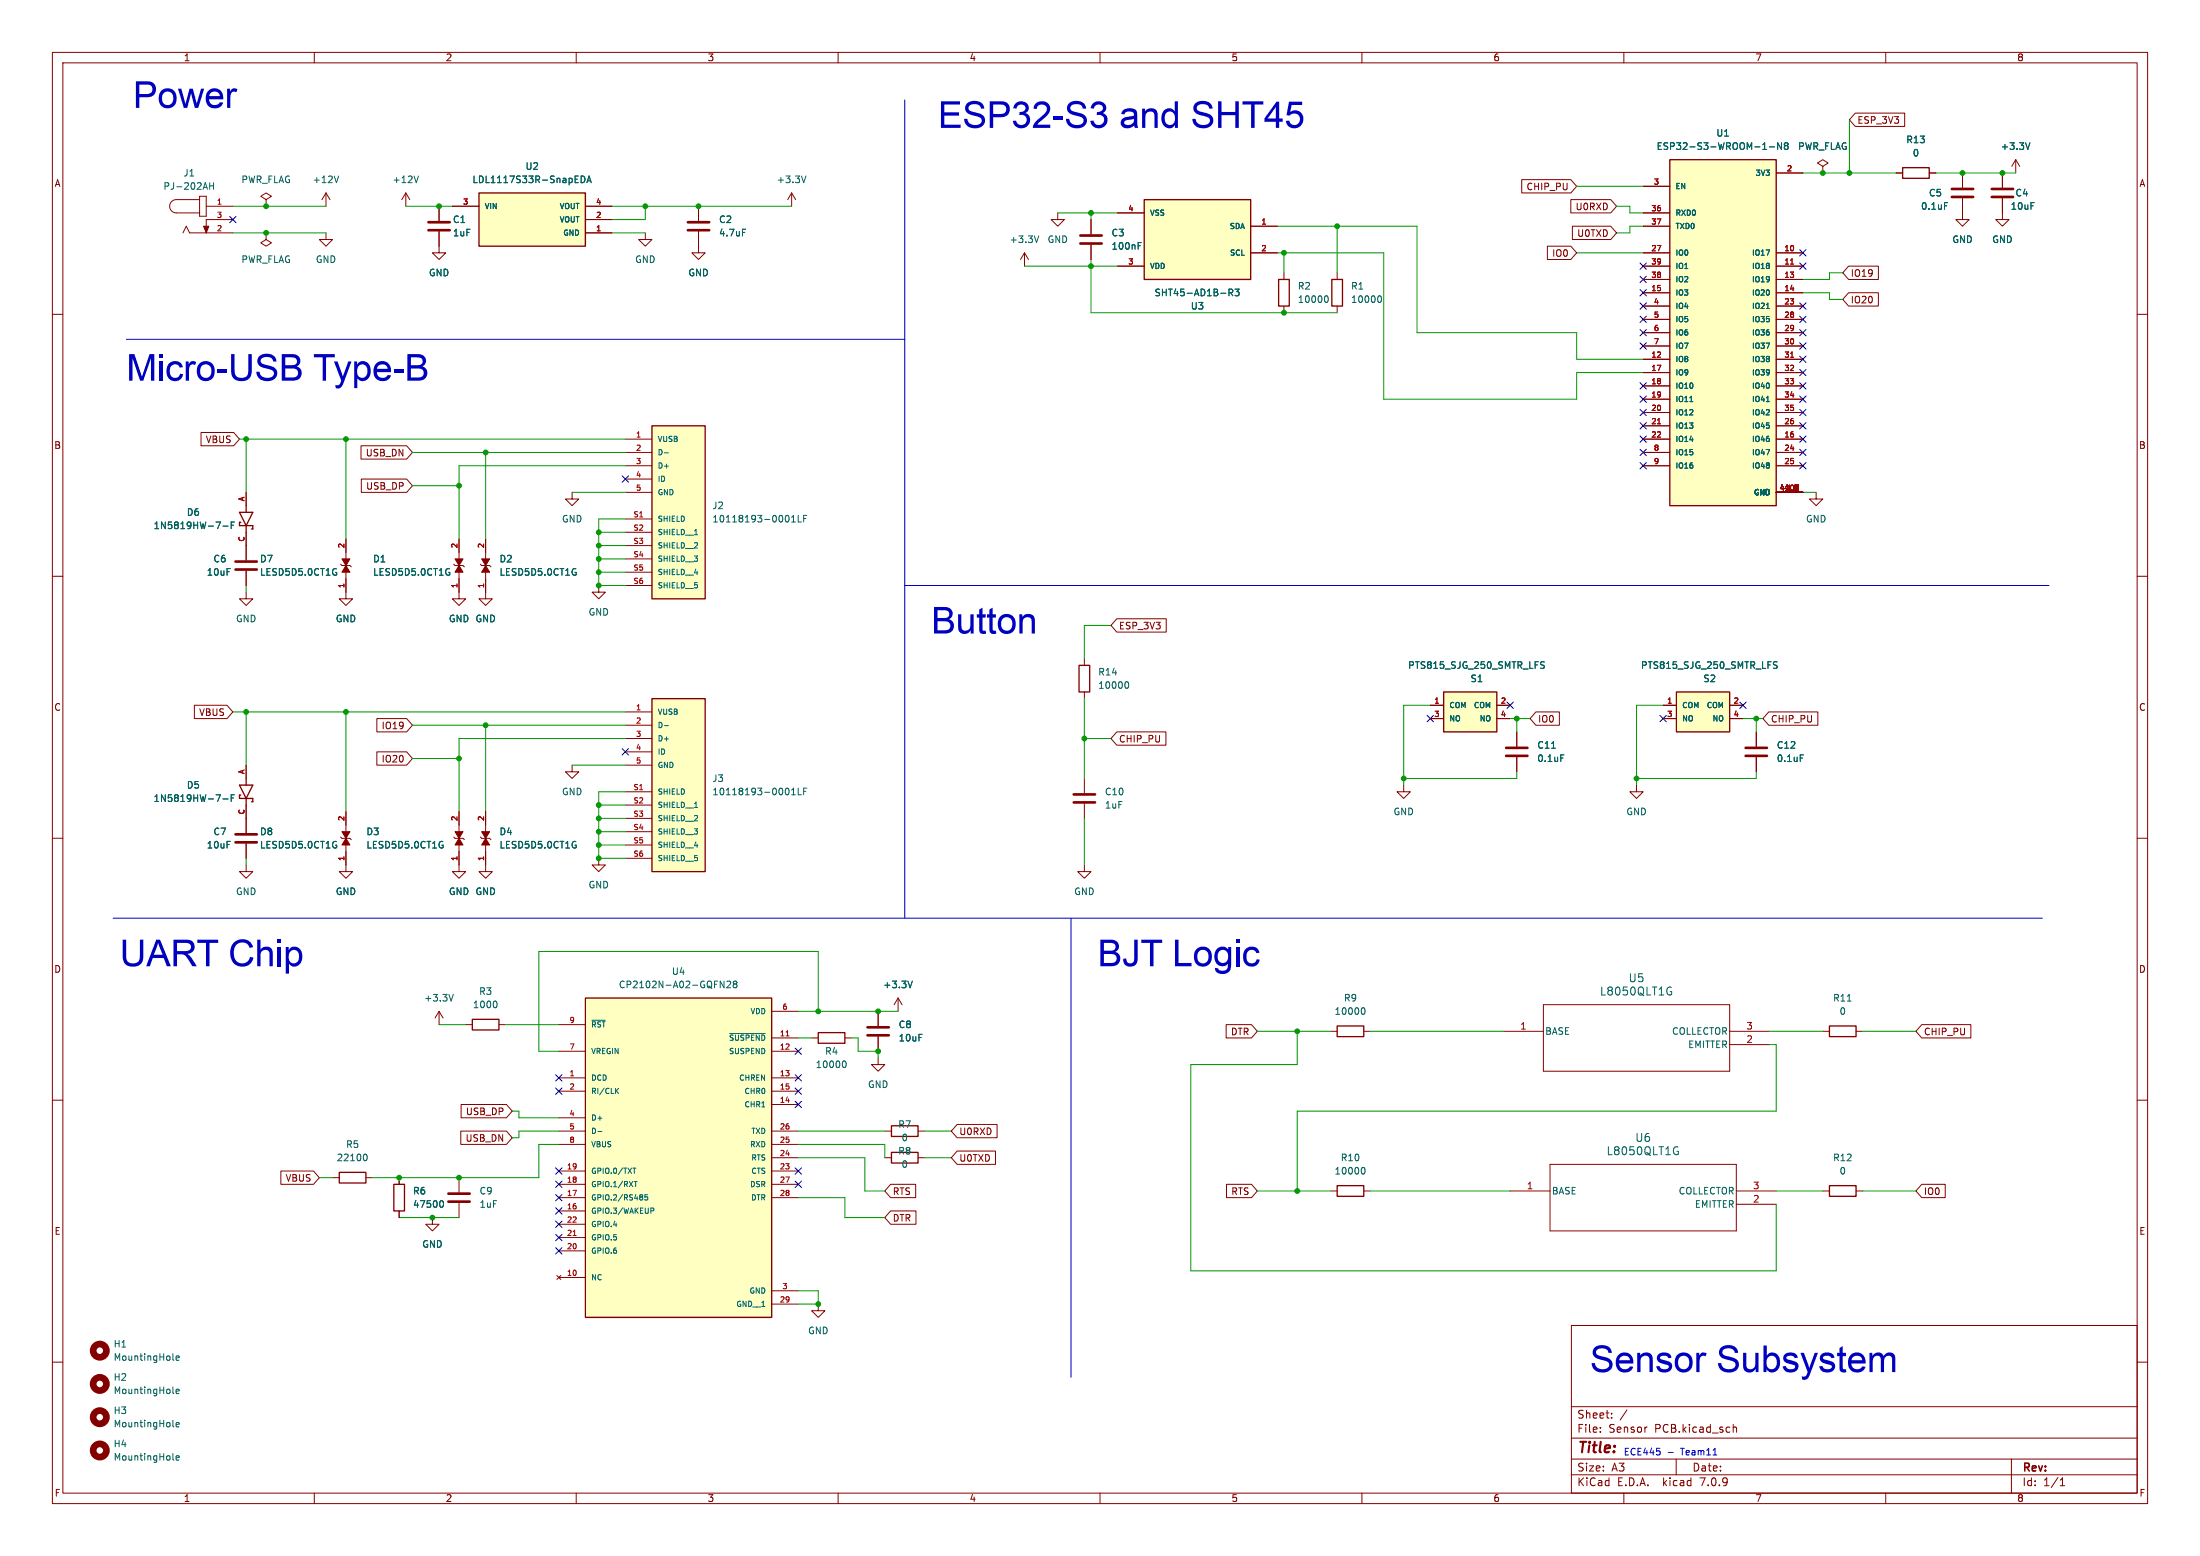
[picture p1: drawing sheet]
<svg xmlns="http://www.w3.org/2000/svg" width="420mm" height="297mm" viewBox="0 0 420 297" stroke-linecap="round" stroke-linejoin="round" font-family="sans-serif">
<g fill="none" stroke="#840000" stroke-width=".19">
<path d="M10 10h400v277h-400zM12 12h396v273h-396zM60 10v2M110 10v2M160 10v2M210 10v2M260 10v2M310 10v2M360 10v2M38.1 38.1h-4.4a1.27 1.27 0 0 0-1.3 1.3 1.27 1.27 0 0 0 1.3 1.2h4.4M38.1 37.5h1.3v3.8h-1.3zM39.4 39.4h5"/>
<path d="M50.8 38.1l1-.6-1-.7-1 .7 1 .6v1.3M50.8 39.4h.1M62.2 36.8l-.7 1.3M62.2 36.8v2.6M62.2 36.8l.8 1.3M77.5 36.8l-.8 1.3M77.5 36.8v2.6M77.5 36.8l.7 1.3M83.8 39.4v2.8M86.4 39.4h5M111.8 39.4h5M133.3 39.4v2.8"/>
<path d="M151.1 36.8l-.7 1.3M151.1 36.8v2.6M151.1 36.8l.8 1.3M290.5 34.3h9.4l1.1 1.3-1.1 1.2h-9.4zM299.9 38.1h7.6l1.1 1.3-1.1 1.2h-7.6zM313.7 35.6h5.1M339.1 33h5.1M348 31.8l1-.7-1-.6-1 .6 1 .7v1.2M348 33h.1M354.2 21.6h9.4v2.5h-9.4l-1.1-1.2zM361.9 33h1.3M368.3 33h1.3"/>
<path d="M374.6 37.8v4.1h-1.2l1.2 1.3 1.3-1.3h-1.3M374.6 33v2.8M382.3 37.8v4.1h-1.3l1.3 1.3 1.2-1.3h-1.2M382.3 33v2.8M384.8 30.5l.8 1.3M384.8 30.5v2.5M384.8 30.5l-.8 1.3M10 60h2M34.9 44.5l.7-1.3 .6 1.3h8.2M44.4 41.9h-5v2.6M50.8 44.5v1.2l1 .7-1 .6-1-.6 1-.7M50.8 44.5h.1"/>
<path d="M62.2 44.5v1.2h1.3l-1.3 1.3-1.2-1.3h1.2M83.8 44.2v4.1h1.3l-1.3 1.2-1.3-1.2h1.3M111.8 44.5h5M111.8 41.9h5M123.2 44.5v1.2h1.3l-1.3 1.3-1.3-1.3h1.3M133.3 44.2v4.1h1.3l-1.3 1.2-1.2-1.2h1.2M195.6 48.3l-.8 1.2M195.6 48.3v2.5M195.6 48.3l.7 1.2M201.9 40.6v1.3h1.3l-1.3 1.3-1.2-1.3h1.2M208.3 41.9v2.8M208.3 46.7v2.8"/>
<path d="M213.4 50.8h5M213.4 40.6h5M238.8 43.2h5M238.8 48.3h5M245.1 52.1v1.2M245.1 58.4v1.3M255.3 52.1v1.2M255.3 58.4v1.3M295.4 47h4.5l1.1 1.3-1.1 1.2h-4.5zM300.2 43.2h7.3l1.1 1.3-1.1 1.2h-7.3zM313.7 43.2h5.1M313.7 48.3h5.1"/>
<path d="M313.7 50.8h5.1M313.7 40.6h5.1M313.7 53.3h5.1M313.7 55.9h5.1M313.7 58.4h5.1M339.1 48.3h5.1M339.1 50.8h5.1M339.1 53.3h5.1M339.1 55.9h5.1M339.1 58.4h5.1M352.9 55.9h5.7v2.5h-5.7l-1.1-1.2zM352.9 50.8h5.7v2.5h-5.7l-1.1-1.2z"/>
<path d="M408 60h2M313.7 68.6h5.1M313.7 71.1h5.1M313.7 73.7h5.1M313.7 76.2h5.1M313.7 78.7h5.1M313.7 61h5.1M313.7 63.5h5.1M313.7 66h5.1M339.1 68.6h5.1M339.1 71.1h5.1M339.1 73.7h5.1"/>
<path d="M339.1 76.2h5.1M339.1 78.7h5.1M339.1 61h5.1M339.1 63.5h5.1M339.1 66h5.1M38.4 82.5h6.2l1.1 1.3-1.1 1.3h-6.2zM47 94v2.5M68.9 85.1h8.7l1.1 1.3-1.1 1.2h-8.7zM69 91.4h8.6l1.1 1.3-1.1 1.3h-8.6zM109.2 94v1.3h1.3l-1.3 1.2-1.3-1.2h1.3M119.4 94h5.1M119.4 83.8h5.1"/>
<path d="M119.4 86.4h5.1M119.4 88.9h5.1M119.4 91.4h5.1M119.4 99.1h5.1M313.7 83.8h5.1M313.7 81.3h5.1M313.7 86.4h5.1M313.7 88.9h5.1M339.1 94h5.1M339.1 83.8h5.1M339.1 81.3h5.1M339.1 86.4h5.1"/>
<path d="M339.1 88.9h5.1M346.7 94v1.3h1.3l-1.3 1.2-1.3-1.2h1.3M10 110h2M47 113v1.3h1.3l-1.3 1.3-1.3-1.3h1.3M47 101.6v5.3M47 109v2.8M65 107.7l.3 .3h1.5l.3 .2M66 109.2v5.1h1.3l-1.3 1.3-1.2-1.3h1.2M66 102.9v3.8M86.6 107.7l.3 .3h1.5l.2 .2M87.6 109.2v5.1h1.3l-1.3 1.3-1.2-1.3h1.2M87.6 102.9v3.8"/>
<path d="M91.7 107.7l.2 .3h1.6l.2 .2M92.7 109.2v5.1h1.3l-1.3 1.3-1.3-1.3h1.3M92.7 102.9v3.8M114.3 111.8v1.2h1.3l-1.3 1.3-1.3-1.3h1.3M119.4 101.6h5.1M119.4 104.1h5.1M119.4 106.7h5.1M119.4 109.2h5.1M119.4 111.8h5.1M213.2 118.1h9.4v2.6h-9.4l-1.1-1.3zM408 110h2M37.1 134.6h6.2l1.1 1.3-1.1 1.3h-6.2z"/>
<path d="M71.9 137.2h5.7l1.1 1.2-1.1 1.3h-5.7zM119.4 135.9h5.1M119.4 138.4h5.1M207 125.7v1.3M207 132.1v1.3M213.2 139.7h9.4v2.5h-9.4l-1.1-1.2zM273 134.6h2.6M273 137.2h2.6M285.7 134.6h2.6M285.7 137.2h2.6M289.6 139.7v2.8M293.2 135.9h4.5v2.5h-4.5l-1.1-1.2z"/>
<path d="M317.5 134.6h2.5M317.5 137.2h2.5M330.2 134.6h2.5M330.2 137.2h2.5M335.3 139.7v2.8M337.7 135.9h9.3v2.5h-9.3l-1.2-1.2zM10 160h2M47 146.1v2.5M47 153.7v5.3M65 159.8l.3 .2h1.5l.3 .3M66 154.9v3.9M71.9 143.5h5.7l1.1 1.3-1.1 1.3h-5.7z"/>
<path d="M86.6 159.8l.3 .2h1.5l.2 .3M87.6 154.9v3.9M91.7 159.8l.2 .2h1.6l.2 .3M92.7 154.9v3.9M109.2 146.1v1.2h1.3l-1.3 1.3-1.3-1.3h1.3M119.4 141h5.1M119.4 143.5h5.1M119.4 146.1h5.1M119.4 151.1h5.1M119.4 153.7h5.1M119.4 156.2h5.1M119.4 158.8h5.1"/>
<path d="M207 148.6v2.8M207 153.4v2.8M268 149.9v1.2h1.2l-1.2 1.3-1.3-1.3h1.3M289.6 144.5v2.8M312.4 149.9v1.2h1.3l-1.3 1.3-1.3-1.3h1.3M335.3 144.5v2.8M408 160h2M47 165.1v1.3h1.3l-1.3 1.2-1.3-1.2h1.3M47 161v2.8M66 161.3v5.1h1.3l-1.3 1.2-1.2-1.2h1.2M87.6 161.3v5.1h1.3l-1.3 1.2-1.2-1.2h1.2M92.7 161.3v5.1h1.3l-1.3 1.2-1.3-1.2h1.3"/>
<path d="M114.3 163.8v1.3h1.3l-1.3 1.3-1.3-1.3h1.3M119.4 161.3h5.1M119.4 163.8h5.1M207 165.1v1.3h1.3l-1.3 1.2-1.3-1.2h1.3M83.8 193l-.7 1.3M83.8 193v2.6M83.8 193l.8 1.3M88.9 195.6h1.3M95.2 195.6h1.3M106.7 195.6h5.1M147.3 198.1h5.1M147.3 193h5.1"/>
<path d="M154.9 198.1h1.3M161.3 198.1h1.3M167.6 193v2.8M167.6 197.9v2.8M171.4 190.5l-.7 1.3M171.4 190.5v2.5M171.4 190.5l.8 1.3M234.1 195.6h4.8l1.1 1.3-1.1 1.2h-4.8zM254 196.9h1.3M260.3 196.9h1.3M287 196.9h7.6M294.6 191.8h35.6v12.7h-35.6z"/>
<path d="M330.2 196.9h7.6M330.2 199.4h7.6M348 196.9h1.2M354.3 196.9h1.3M366.9 195.6h9.3v2.5h-9.3l-1.1-1.2zM10 210h2M88 215.9h8.7l1.1 1.3-1.1 1.2h-8.7zM88 210.8h8.7l1.1 1.3-1.1 1.3h-8.7zM106.7 215.9h5.1M106.7 205.7h5.1M106.7 200.7h5.1M106.7 208.3h5.1"/>
<path d="M106.7 218.4h5.1M106.7 213.4h5.1M147.3 215.9h5.1M147.3 205.7h5.1M147.3 200.7h5.1M147.3 210.8h5.1M147.3 208.3h5.1M147.3 218.4h5.1M167.6 201.9v1.3h1.3l-1.3 1.3-1.2-1.3h1.2M168.9 215.9h1.3M175.3 215.9h1.2M182.7 219.7h7.3v2.6h-7.3l-1.1-1.3z"/>
<path d="M182.7 214.6h7.6v2.6h-7.6l-1.1-1.3zM408 210h2M53.6 223.5h6.2l1.2 1.3-1.2 1.3h-6.2zM63.5 224.8h1.3M69.8 224.8h1.3M76.2 224.8v1.3M76.2 231.1v1.3M82.5 232.4v1.3h1.3l-1.3 1.2-1.2-1.2h1.2M87.6 224.8v2.8M87.6 229.6v2.8M106.7 231.1h5.1M106.7 228.6h5.1"/>
<path d="M106.7 226.1h5.1M106.7 223.5h5.1M106.7 238.8h5.1M106.7 236.2h5.1M106.7 233.7h5.1M147.3 221h5.1M147.3 228.6h5.1M147.3 226.1h5.1M147.3 223.5h5.1M168.9 221h1.3M170 231.1h4.9v2.6h-4.9l-1.1-1.3zM170 226.1h4.8v2.5h-4.8l-1.1-1.3z"/>
<path d="M175.3 221h1.2M234.1 226.1h4.8l1.1 1.2-1.1 1.3h-4.8zM254 227.3h1.3M260.3 227.3h1.3M288.3 227.3h7.6M295.9 222.2h35.6v12.7h-35.6zM331.5 227.3h7.6M331.5 229.9h7.6M348 227.3h1.2M354.3 227.3h1.3M366.9 226.1h4.5v2.5h-4.5l-1.1-1.3zM10 260h2"/>
<path d="M106.3 243.5l.8 .7M106.7 243.8h5.1M107.1 243.5l-.8 .7M147.3 248.9h5.1M147.3 246.4h5.1M156.2 248.9v1.3h1.3l-1.3 1.3-1.3-1.3h1.3M300 253h108v32h-108zM408 260h2M300 278.5h108M300 274.5h108M300 268.5h108M305.5 273.2v.2"/>
<path d="M305.5 272.5v.1M307.7 270.5v.2M307.7 269.8v.1M310.6 269.1l-1.3 1.9M314.3 272.4h.1M320 278.5v3M330.9 272.5l.2-.1 .3 .1 .1 .9M330.9 271.9v1.5M384 278.5v6.5M60 285v2M110 285v2M160 285v2"/>
<path d="M210 285v2M260 285v2M300 281.5h108M310 285v2M360 285v2M393.3 283.6h.9M393.3 282.5l.4-.4v1.5"/>
</g>
<g fill="none" stroke="#840000" stroke-width=".51">
<path d="M372.6 37.6h4.1M372.6 36.1h4.1M380.2 37.6h4.1M380.2 36.1h4.1M81.8 43.9h4.1M81.8 42.4h4.1M131.3 43.9h4.1M131.3 42.4h4.1M206.2 46.5h4.1M206.2 45h4.1M45 108.7h4M45 107.2h4"/>
<path d="M45 159.3h4M205 153.2h4M205 151.6h4M287.5 144.3h4.1M287.5 142.7h4.1M333.2 144.3h4.1M333.2 142.7h4.1M45 160.8h4M165.6 197.6h4.1M165.6 196.1h4.1M85.6 229.4h4.1M85.6 227.8h4.1"/>
</g>
<g fill="#ffffc2" stroke="#ffffc2" stroke-width=".19">
<path d="M275.6 132.1h10.1v7.6h-10.1z"/>
<path d="M218.4 38.1h20.4v15.2h-20.4z"/>
<path d="M91.4 36.8h20.4v10.2h-20.4z"/>
<path d="M320 132.1h10.2v7.6h-10.2z"/>
<path d="M318.8 30.5h20.3v66h-20.3z"/>
<path d="M111.8 190.5h35.5v61h-35.5z"/>
<path d="M124.5 81.3h10.1v33h-10.1z"/>
<path d="M124.5 133.4h10.1v33h-10.1z"/>
</g>
<g fill="none" stroke="#840000" stroke-width=".25">
<path d="M91.4 36.8h20.4v10.2h-20.4zM218.4 38.1h20.4v15.2h-20.4zM318.8 30.5h20.3v66h-20.3zM363.2 32h5.1v2h-5.1zM244.1 53.3h2v5.1h-2zM254.3 53.3h2v5.1h-2zM45.7 97.8h2.6l-1.3 2.5zM46 99.7h-.3v.6h2.6v.7h-.3M47 96.5v1.3M124.5 81.3h10.1v33h-10.1zM47 100.3v1.3M124.5 133.4h10.1v33h-10.1z"/>
<path d="M206 127h2v5.1h-2zM275.6 132.1h10.1v7.6h-10.1zM320 132.1h10.2v7.6h-10.2zM45.7 149.9h2.6l-1.3 2.5zM46 151.8h-.3v.6h2.6v.6h-.3M47 148.6v1.3M47 152.4v1.3M90.2 194.6h5v2h-5zM111.8 190.5h35.5v61h-35.5zM156.2 197.1h5.1v2h-5.1zM255.3 195.8h5v2.1h-5zM349.2 195.8h5.1v2.1h-5.1z"/>
<path d="M170.2 214.9h5.1v2h-5.1zM170.2 220h5.1v2h-5.1zM64.8 223.8h5v2h-5zM75.2 226.1h2v5h-2zM255.3 226.3h5v2h-5zM349.2 226.3h5.1v2h-5.1z"/>
</g>
<g fill="none" stroke="#006464" stroke-width=".19">
<path d="M40 34.9v1.2M40 35.5h.8M40.8 34.9v1.2M64.6 33.6l-.4 1.3M79.9 33.6l-.4 1.3M110.9 33.6a.64 .64 0 0 1 .8 .6 .64 .64 0 0 1-.8 .7zM112 34.9l.5-1.3 .4 1.3M112.2 34.5h.6M153.9 33.6l-.5 1.3M336.5 28.5h.7M337.8 28h1M340.1 27.2v1.3l-.7-1.3v1.3"/>
<path d="M340.9 27.8l-.3 .2v.3l.3 .2h.2l.3-.2v-.3l-.3-.2M340.9 27.8l-.3-.2 .3-.4h.2l.3 .3-.3 .3M340.9 27.8h.2M371.2 38.7h.6M387.5 27.2l-.4 1.3M141.7 43.8h.7M198.3 45l-.4 1.3M217.3 46.9h.4M217.3 46.3h.6M234.6 55.9l.6-.1 .1-.2v-.3l-.7-.1v1.3M234.9 55.9l.4 .6M235.8 55.2h.8l-.5 .5 .4 .1v.5l-.2 .2-.5-.2"/>
<path d="M253 56.5h.1a.68 .68 0 0 1 .5 .6 .68 .68 0 0 1-.5 .6h-.1M263.2 56.5h.1a.68 .68 0 0 1 .4 .6 .68 .68 0 0 1-.4 .6h-.1M337.2 58.9h.6M322.6 76.7h.6M337.2 76.7h.6M44.7 99.6h-.6v1.3M126.8 86.4h.8M151.1 99.6h.7M151.1 98.7l.4-.3v1.2M152.4 98.4v1.2h.6M153.4 99h.4M154 98.4h-.6v1.2"/>
<path d="M42.6 100.4h.9M44.1 100.2h.5M63.9 108.5l.3 .1M64 109.3h.3v.4l-.3 .1M85.5 108.5l.3 .1M85.6 109.3h.3v.4l-.3 .1M109.6 108.5l.3 .1M109.8 109.3h.2v.4l-.2 .1M132.6 102.1h.6M126.8 138.5h.8M214.9 130.2l.1-.1a.68 .68 0 0 1 .5 .7 .68 .68 0 0 1-.5 .6l-.1-.1M294.2 126.9l.5 .1 .1 .3-.2 .3-.5-.1"/>
<path d="M294.2 126.4h.6M338.7 126.9l.5 .1 .1 .3-.3 .3-.5-.1M338.7 126.4h.6M42.6 152.5h.9M44.1 152.3h.5M44.7 151.7h-.6v1.3M132.6 154.1h.6M151.1 151.7h.7M151.1 150.8l.4-.4v1.3M152.4 150.4v1.3h.6M153.4 151h.4M154 150.4h-.6v1.3"/>
<path d="M296.2 142.8h.7M298 144.1h.6M343.7 144.1h.6M63.9 160.6l.3 .1M64 161.3h.3v.4l-.3 .2M84.2 160.6l.3 .1M84.4 161.3h.2v.4l-.2 .2M109.6 160.6l.3 .1M109.8 161.3h.2v.4l-.2 .2M86.5 189.8l-.4 1.3M94.6 191.1a.79 .79 0 0 1 0 1.2M113 194.7h2.5"/>
<path d="M137.5 187.3l.7 1.2v-1.2M138.8 187.4l.4-.1 .3 .3-.8 .9h.8M139.3 197.3h6.8M140.2 187.8l-.2 .3v.3l.2 .1h.4l.1-.2-.1-.4-.1-.1M140.2 187.8l-.2-.2 .2-.3h.3l.2 .2-.2 .3M140.2 187.8h.3M174.2 187.3l-.5 1.2M260 192.4l.2-.1a.68 .68 0 0 1 .4 .7 .68 .68 0 0 1-.4 .6h-.2M318.7 188.4l.4 .1M318.8 189.3h.3v.5l-.4 .1M352.7 191.1h.7M114.1 216h.8"/>
<path d="M117.7 208.2l.4 .5M118.1 207.7l-.6 .6M161 202.6l.1-.1a.68 .68 0 0 1 .4 .6 .68 .68 0 0 1-.4 .7l-.1-.1M320 218.9l.3 .1M320.1 219.8h.3v.5l-.4 .1M69.5 220.4l.2-.1a.68 .68 0 0 1 .4 .6 .68 .68 0 0 1-.4 .7l-.2-.1M84.1 229.2h.1a.68 .68 0 0 1 .5 .6 .68 .68 0 0 1-.5 .6h-.1M120.8 223h.6M121.1 225.5h.5M121.1 223v1M121.3 225.5v1M122.6 228.1v.3"/>
<path d="M122.6 228.6v.4M123.6 228h-.5v.5h.5v.5l-.1 .1-.4-.1M124.2 230.6h.4l.2 .2-.1 .3h-.5M260 222.9l.2-.1a.68 .68 0 0 1 .4 .7 .68 .68 0 0 1-.4 .6l-.2-.1M33 259.5l.2 .2M33.6 259.2l.6-.1v-.2l-.4-.1-.2 .2 .1 .6h.5M33 278.5l.2 .2M33 272.2l.2 .2M33 265.8l.2 .2M33.6 278.3l.6-.1v-.3h-.4l-.2 .1 .1 .6h.5M33.6 265.6l.6-.1v-.3h-.4l-.2 .1 .1 .6h.5M33.6 271.9l.6-.1v-.2l-.4-.1-.2 .2 .1 .6h.5"/>
</g>
<g fill="#840000" stroke="#840000" stroke-width=".19">
<path d="M38.9 43.2h1l-.5 1.3z"/>
<path d="M66 160l.8 1.3h-1.5z"/>
<path d="M65.3 158.8h1.5l-.8 1.2z"/>
<path d="M87.6 160l.8 1.3h-1.5z"/>
<path d="M86.9 158.8h1.5l-.8 1.2z"/>
<path d="M92.7 160l.8 1.3h-1.6z"/>
<path d="M91.9 158.8h1.6l-.8 1.2z"/>
<path d="M87.6 108l.8 1.2h-1.5z"/>
<path d="M86.9 106.7h1.5l-.8 1.3z"/>
<path d="M92.7 108l.8 1.2h-1.6z"/>
<path d="M91.9 106.7h1.6l-.8 1.3z"/>
<path d="M66 108l.8 1.2h-1.5z"/>
<path d="M65.3 106.7h1.5l-.8 1.3z"/>
</g>
<g fill="none" stroke="#840000" stroke-width="1.3">
<circle cx="19" cy="257.8" r="1.27"/>
<circle cx="19" cy="276.9" r="1.27"/>
<circle cx="19" cy="270.5" r="1.27"/>
<circle cx="19" cy="264.2" r="1.27"/>
</g>
<g fill="none" stroke="#a90000" stroke-width=".19">
<path d="M341.8 50.4h.6M341.8 68.2h.6M316.4 80.9h.6M342.6 93.6h.7M342.6 92.6h.7l-.4 1M342.7 93.3h.6M343.2 92.7v.8M343.2 93.1v.3M343.3 92.9l-.1 .1M343.3 92.6l-.4 .4M343.3 92.8l-.1 .1M343.3 93v.2"/>
<path d="M150.1 197.7h.5M109.4 235.8h.6"/>
</g>
<path d="M172.7 19.1v156.2M24.1 64.8h148.6M172.7 111.8h218.5M21.6 175.3h368.3M204.5 175.3v87.6M318.4 277.2h1M327 277.7h.8" fill="none" stroke="#0000c2" stroke-width=".19"/>
<g fill="none" stroke="#009600" stroke-width=".19">
<path d="M44.4 39.4h17.8M77.5 39.4h8.9M116.8 39.4h34.3M123.2 39.4v2.5h-6.4M301 35.6h12.7M308.6 39.4h2.5v1.2h2.6M344.2 33h17.7M353.1 22.9v10.1M369.6 33h15.2M44.4 44.5h17.8M116.8 44.5h6.4M195.6 50.8h17.8"/>
<path d="M201.9 40.6h11.5M208.3 40.6v1.3M208.3 49.5v10.2h47M243.8 48.3h20.4v27.9h36.8v-5.1h12.7M243.8 43.2h26.7v20.3h30.5v5.1h12.7M245.1 48.3v3.8M255.3 43.2v8.9M301 48.3h12.7M313.7 43.2h-2.6v1.3h-2.5M344.2 55.9h5v1.3h2.6M351.8 52.1h-2.6v1.2h-5M45.7 83.8h73.7"/>
<path d="M47 83.8v10.2M66 83.8v19.1M78.7 86.4h40.7M78.7 92.7h8.9M92.7 86.4v16.5M109.2 94h10.2M119.4 99.1h-5.1v12.7h5.1M119.4 88.9h-31.8v14M344.2 94h2.5M47 111.8v1.2M114.3 101.6h5.1M114.3 109.2h5.1"/>
<path d="M114.3 104.1h5.1M114.3 106.7h5.1M212.1 119.4h-5.1v6.3M44.4 135.9h75M47 135.9v10.2M66 135.9v19M78.7 138.4h40.7M92.7 138.4v16.5M207 133.4v15.2M273 134.6h-5v15.3M288.3 137.2h3.8M289.6 137.2v2.5"/>
<path d="M317.5 134.6h-5.1v15.3M332.7 137.2h3.8M335.3 137.2v2.5M78.7 144.8h8.9M109.2 146.1h10.2M114.3 153.7h5.1M114.3 156.2h5.1M114.3 158.8h5.1M119.4 151.1h-5.1v12.7h5.1M119.4 141h-31.8v13.9M207 141h5.1M207 156.2v8.9"/>
<path d="M289.6 147.3v1.3h-21.6M335.3 147.3v1.3h-22.9M47 163.8v1.3M114.3 161.3h5.1M83.8 195.6h5.1M96.5 195.6h10.2M152.4 193h19M152.4 198.1h2.5M156.2 193v-11.4h-53.3v19.1h3.8M162.6 198.1h1.2v2.6h3.8v1.2M240 196.9h14M247.6 196.9v6.3h-20.3v39.4h111.8v-12.7"/>
<path d="M261.6 196.9h25.4M337.8 199.4h1.3v12.7h-91.5v15.2M337.8 196.9h10.2M355.6 196.9h10.2M97.8 212.1h1.3v1.3h7.6M106.7 218.4h-3.8v6.4h-31.8M106.7 215.9h-7.6v1.3h-1.3M152.4 218.4h16.5v2.6M152.4 215.9h16.5M176.5 215.9h5.1M61 224.8h2.5M76.2 232.4h11.4"/>
<path d="M152.4 228.6h8.9v3.8h7.6M152.4 221h12.7v6.3h3.8M176.5 221h5.1M240 227.3h14M261.6 227.3h26.7M339.1 227.3h8.9M355.6 227.3h10.2M152.4 246.4h3.8v2.5h-3.8"/>
</g>
<g fill="none" stroke="#000084" stroke-width=".19">
<path d="M43.8 41.3l1.3 1.2M45.1 41.3l-1.3 1.2M313.1 50.2l1.2 1.2M313.1 52.7l1.2 1.2M313.1 55.3l1.2 1.2M313.1 57.8l1.2 1.2M314.3 50.2l-1.2 1.2M314.3 52.7l-1.2 1.2M314.3 55.3l-1.2 1.2M314.3 57.8l-1.2 1.2M343.6 57.8l1.2 1.2M343.6 50.2l1.2 1.2"/>
<path d="M343.6 47.7l1.2 1.2M344.8 50.2l-1.2 1.2M344.8 47.7l-1.2 1.2M344.8 57.8l-1.2 1.2M313.1 75.6l1.2 1.2M313.1 73.1l1.2 1.2M313.1 65.4l1.2 1.2M313.1 60.4l1.2 1.2M313.1 62.9l1.2 1.2M313.1 78.1l1.2 1.2M314.3 75.6l-1.2 1.2M314.3 73.1l-1.2 1.2"/>
<path d="M314.3 65.4l-1.2 1.2M314.3 60.4l-1.2 1.2M314.3 62.9l-1.2 1.2M314.3 78.1l-1.2 1.2M343.6 60.4l1.2 1.2M343.6 62.9l1.2 1.2M343.6 70.5l1.2 1.2M343.6 73.1l1.2 1.2M343.6 75.6l1.2 1.2M343.6 65.4l1.2 1.2M343.6 68l1.2 1.2M343.6 78.1l1.2 1.2"/>
<path d="M344.8 65.4l-1.2 1.2M344.8 60.4l-1.2 1.2M344.8 62.9l-1.2 1.2M344.8 70.5l-1.2 1.2M344.8 73.1l-1.2 1.2M344.8 75.6l-1.2 1.2M344.8 68l-1.2 1.2M344.8 78.1l-1.2 1.2M118.8 90.8l1.2 1.2M120 90.8l-1.2 1.2M313.1 88.3l1.2 1.2M313.1 80.7l1.2 1.2"/>
<path d="M313.1 85.8l1.2 1.2M313.1 83.2l1.2 1.2M314.3 88.3l-1.2 1.2M314.3 80.7l-1.2 1.2M314.3 85.8l-1.2 1.2M314.3 83.2l-1.2 1.2M343.6 88.3l1.2 1.2M343.6 80.7l1.2 1.2M343.6 83.2l1.2 1.2M343.6 85.8l1.2 1.2M344.8 88.3l-1.2 1.2M344.8 80.7l-1.2 1.2"/>
<path d="M344.8 83.2l-1.2 1.2M344.8 85.8l-1.2 1.2M272.4 136.6l1.3 1.2M273.7 136.6l-1.3 1.2M287.7 134l1.2 1.2M288.9 134l-1.2 1.2M316.9 136.6l1.2 1.2M318.1 136.6l-1.2 1.2M332.1 134l1.2 1.2M333.3 134l-1.2 1.2M118.8 142.9l1.2 1.2M120 142.9l-1.2 1.2"/>
<path d="M106.1 207.7l1.2 1.2M106.1 205.1l1.2 1.2M107.3 207.7l-1.2 1.2M107.3 205.1l-1.2 1.2M151.8 200.1l1.2 1.2M151.8 205.1l1.2 1.2M151.8 207.7l1.2 1.2M151.8 210.2l1.2 1.2M153 200.1l-1.2 1.2M153 205.1l-1.2 1.2M153 207.7l-1.2 1.2M153 210.2l-1.2 1.2"/>
<path d="M106.1 222.9l1.2 1.2M106.1 225.5l1.2 1.2M106.1 228l1.2 1.2M106.1 230.5l1.2 1.2M106.1 233.1l1.2 1.2M106.1 235.6l1.2 1.2M106.1 238.2l1.2 1.2M107.3 222.9l-1.2 1.2M107.3 225.5l-1.2 1.2M107.3 228l-1.2 1.2M107.3 230.5l-1.2 1.2M107.3 233.1l-1.2 1.2"/>
<path d="M107.3 235.6l-1.2 1.2M107.3 238.2l-1.2 1.2M151.8 222.9l1.2 1.2M151.8 225.5l1.2 1.2M153 222.9l-1.2 1.2M153 225.5l-1.2 1.2"/>
</g>
<g fill="#009600" stroke="#009600" stroke-width=".19">
<circle cx="87.6" cy="224.8" r=".46"/>
<circle cx="82.5" cy="232.4" r=".46"/>
<circle cx="76.2" cy="224.8" r=".46"/>
<circle cx="50.8" cy="39.4" r=".46"/>
<circle cx="87.6" cy="92.7" r=".46"/>
<circle cx="133.3" cy="39.4" r=".46"/>
<circle cx="123.2" cy="39.4" r=".46"/>
<circle cx="83.8" cy="39.4" r=".46"/>
<circle cx="50.8" cy="44.5" r=".46"/>
<circle cx="66" cy="135.9" r=".46"/>
<circle cx="87.6" cy="144.8" r=".46"/>
<circle cx="92.7" cy="138.4" r=".46"/>
<circle cx="114.3" cy="106.7" r=".46"/>
<circle cx="114.3" cy="109.2" r=".46"/>
<circle cx="114.3" cy="111.8" r=".46"/>
<circle cx="114.3" cy="161.3" r=".46"/>
<circle cx="114.3" cy="163.8" r=".46"/>
<circle cx="114.3" cy="156.2" r=".46"/>
<circle cx="114.3" cy="153.7" r=".46"/>
<circle cx="114.3" cy="158.8" r=".46"/>
<circle cx="156.2" cy="248.9" r=".46"/>
<circle cx="156.2" cy="193" r=".46"/>
<circle cx="66" cy="83.8" r=".46"/>
<circle cx="114.3" cy="101.6" r=".46"/>
<circle cx="114.3" cy="104.1" r=".46"/>
<circle cx="92.7" cy="86.4" r=".46"/>
<circle cx="167.6" cy="193" r=".46"/>
<circle cx="167.6" cy="200.7" r=".46"/>
<circle cx="47" cy="135.9" r=".46"/>
<circle cx="47" cy="83.8" r=".46"/>
<circle cx="247.6" cy="196.9" r=".46"/>
<circle cx="247.6" cy="227.3" r=".46"/>
<circle cx="348" cy="33" r=".46"/>
<circle cx="353.1" cy="33" r=".46"/>
<circle cx="289.6" cy="137.2" r=".46"/>
<circle cx="335.3" cy="137.2" r=".46"/>
<circle cx="382.3" cy="33" r=".46"/>
<circle cx="374.6" cy="33" r=".46"/>
<circle cx="245.1" cy="59.7" r=".46"/>
<circle cx="255.3" cy="43.2" r=".46"/>
<circle cx="245.1" cy="48.3" r=".46"/>
<circle cx="208.3" cy="50.8" r=".46"/>
<circle cx="208.3" cy="40.6" r=".46"/>
<circle cx="312.4" cy="148.6" r=".46"/>
<circle cx="268" cy="148.6" r=".46"/>
<circle cx="207" cy="141" r=".46"/>
</g>
<g font-size="7" fill="#0000c2">
<text x="25.4" y="21.5">Power</text>
<text x="179.1" y="25.3">ESP32-S3 and SHT45</text>
<text x="24.1" y="73.5">Micro-USB Type-B</text>
<text x="177.8" y="121.8">Button</text>
<text x="22.9" y="185.3">UART Chip</text>
<text x="209.5" y="185.3">BJT Logic</text>
<text x="303.5" y="262.8">Sensor Subsystem</text>
</g>
<text font-size="2.8" fill="#840000" x="301" y="277.9">Title:</text>
<g font-size="2.1" fill="#006464">
<text x="305.3" y="190.2">L8050QLT1G</text>
<text x="310.8" y="187.7">U5</text>
<text x="306.6" y="220.7">L8050QLT1G</text>
<text x="312.1" y="218.2">U6</text>
</g>
<g font-size="2.1" fill="#840000">
<text x="301" y="273.7">File:</text>
<text x="301" y="271">Sheet:</text>
<text x="307.1" y="273.7">Sensor</text>
<text x="315.9" y="273.7">PCB.kicad_sch</text>
<text x="301" y="281.1">Size:</text>
<text x="307.6" y="281.1">A3</text>
<text x="323" y="281.1">Date:</text>
<text x="386" y="281.3">Rev:</text>
<text x="301" y="283.9">KiCad</text>
<text x="308.7" y="283.9">E.D.A.</text>
<text x="317.6" y="283.9">kicad</text>
<text x="324.8" y="283.9">7.0.9</text>
<text x="386" y="283.9">Id:</text>
<text x="390.1" y="283.9">1/1</text>
</g>
<g font-size="1.8" fill="#840000">
<text x="35" y="11.9">1</text>
<text x="85" y="11.9">2</text>
<text x="135" y="11.9">3</text>
<text x="185" y="11.9">4</text>
<text x="235" y="11.9">5</text>
<text x="285" y="11.9">6</text>
<text x="335" y="11.9">7</text>
<text x="385" y="11.9">8</text>
<text x="354.5" y="23.8">ESP_3V3</text>
<text x="10.3" y="35.9">A</text>
<text x="408.3" y="35.9">A</text>
<text x="291.3" y="36.5">CHIP_PU</text>
<text x="300.7" y="40.3">U0RXD</text>
<text x="301" y="45.4">U0TXD</text>
<text x="296.2" y="49.2">IO0</text>
<text x="353.2" y="53">IO19</text>
<text x="353.2" y="58.1">IO20</text>
<text x="10.3" y="85.9">B</text>
<text x="39.2" y="84.8">VBUS</text>
<text x="69.7" y="87.3">USB_DN</text>
<text x="408.2" y="85.9">B</text>
<text x="69.8" y="93.7">USB_DP</text>
<text x="213.5" y="120.3">ESP_3V3</text>
<text x="10.3" y="135.9">C</text>
<text x="37.9" y="136.8">VBUS</text>
<text x="408.2" y="135.9">C</text>
<text x="72.8" y="139.4">IO19</text>
<text x="213.5" y="141.9">CHIP_PU</text>
<text x="293.5" y="138.1">IO0</text>
<text x="338" y="138.1">CHIP_PU</text>
<text x="72.8" y="145.7">IO20</text>
<text x="10.3" y="185.9">D</text>
<text x="408.2" y="185.9">D</text>
<text x="234.9" y="197.8">DTR</text>
<text x="367.2" y="197.8">CHIP_PU</text>
<text x="88.8" y="213">USB_DP</text>
<text x="88.8" y="218.1">USB_DN</text>
<text x="183" y="221.9">U0TXD</text>
<text x="183" y="216.9">U0RXD</text>
<text x="54.4" y="225.7">VBUS</text>
<text x="170.3" y="233.4">DTR</text>
<text x="170.3" y="228.3">RTS</text>
<text x="235" y="228.3">RTS</text>
<text x="367.2" y="228.3">IO0</text>
<text x="10.3" y="235.9">E</text>
<text x="408.3" y="235.9">E</text>
<text x="10.3" y="285.9">F</text>
<text x="35" y="286.9">1</text>
<text x="85" y="286.9">2</text>
<text x="135" y="286.9">3</text>
<text x="185" y="286.9">4</text>
<text x="235" y="286.9">5</text>
<text x="285" y="286.9">6</text>
<text x="335" y="286.9">7</text>
<text x="385" y="286.9">8</text>
<text x="408.3" y="285.9">F</text>
</g>
<g font-size="1.8" fill="#006464">
<text x="316.2" y="28.8">ESP32-S3-WROOM-1-N8</text>
<text x="327.6" y="26.3">U1</text>
<text x="343.2" y="28.8">PWR_FLAG</text>
<text x="363.8" y="27.5">R13</text>
<text x="381.9" y="28.8">+3.3V</text>
<text x="34.9" y="33.9">J1</text>
<text x="46" y="35.2">PWR_FLAG</text>
<text x="59.6" y="35.2">+12V</text>
<text x="74.8" y="35.2">+12V</text>
<text x="90.1" y="35.2">LDL1117S33R-SnapEDA</text>
<text x="100.2" y="32.6">U2</text>
<text x="148.2" y="35.2">+3.3V</text>
<text x="365.1" y="30.1">0</text>
<text x="31.1" y="36.4">PJ-202AH</text>
<text x="366.6" y="40.2">0.1uF</text>
<text x="368.1" y="37.7">C5</text>
<text x="383.8" y="40.2">10uF</text>
<text x="384.7" y="37.7">C4</text>
<text x="86.4" y="42.8">C1</text>
<text x="86.4" y="45.3">1uF</text>
<text x="137.2" y="42.8">C2</text>
<text x="137.2" y="45.3">4.7uF</text>
<text x="192.6" y="46.6">+3.3V</text>
<text x="199.9" y="46.6">GND</text>
<text x="212.1" y="45.3">C3</text>
<text x="212.1" y="47.9">100nF</text>
<text x="372.6" y="46.6">GND</text>
<text x="380.2" y="46.6">GND</text>
<text x="46" y="50.4">PWR_FLAG</text>
<text x="60.2" y="50.4">GND</text>
<text x="81.8" y="52.9">GND</text>
<text x="121.2" y="50.4">GND</text>
<text x="131.3" y="52.9">GND</text>
<text x="220.3" y="56.7">SHT45-AD1B-R3</text>
<text x="227.2" y="59.3">U3</text>
<text x="247.7" y="55.5">R2</text>
<text x="247.7" y="58">10000</text>
<text x="257.8" y="55.5">R1</text>
<text x="257.8" y="58">10000</text>
<text x="29.2" y="101.2">1N5819HW-7-F</text>
<text x="35.6" y="98.7">D6</text>
<text x="107.2" y="99.9">GND</text>
<text x="135.9" y="97.4">J2</text>
<text x="135.9" y="99.9">10118193-0001LF</text>
<text x="344.7" y="99.9">GND</text>
<text x="40.6" y="107.5">C6</text>
<text x="49.5" y="107.5">D7</text>
<text x="71.1" y="107.5">D1</text>
<text x="95.3" y="107.5">D2</text>
<text x="39.4" y="110.1">10uF</text>
<text x="49.5" y="110.1">LESD5D5.0CT1G</text>
<text x="71.1" y="110.1">LESD5D5.0CT1G</text>
<text x="95.3" y="110.1">LESD5D5.0CT1G</text>
<text x="45" y="119">GND</text>
<text x="64" y="119">GND</text>
<text x="85.6" y="119">GND GND</text>
<text x="112.3" y="117.7">GND</text>
<text x="209.6" y="131.7">10000</text>
<text x="209.6" y="129.1">R14</text>
<text x="268.7" y="127.9">PTS815_SJG_250_SMTR_LFS</text>
<text x="280.6" y="130.4">S1</text>
<text x="313.2" y="127.9">PTS815_SJG_250_SMTR_LFS</text>
<text x="325.1" y="130.4">S2</text>
<text x="293.4" y="143.1">C11</text>
<text x="339.1" y="143.1">C12</text>
<text x="135.9" y="149.5">J3</text>
<text x="293.4" y="145.6">0.1uF</text>
<text x="339.1" y="145.6">0.1uF</text>
<text x="29.2" y="153.3">1N5819HW-7-F</text>
<text x="35.6" y="150.7">D5</text>
<text x="107.2" y="152">GND</text>
<text x="135.9" y="152">10118193-0001LF</text>
<text x="210.8" y="154.5">1uF</text>
<text x="210.8" y="152">C10</text>
<text x="265.9" y="155.8">GND</text>
<text x="310.4" y="155.8">GND</text>
<text x="40.6" y="159.6">C7</text>
<text x="49.5" y="159.6">D8</text>
<text x="69.9" y="159.6">D3</text>
<text x="95.3" y="159.6">D4</text>
<text x="39.4" y="162.2">10uF</text>
<text x="49.5" y="162.2">LESD5D5.0CT1G</text>
<text x="69.9" y="162.2">LESD5D5.0CT1G</text>
<text x="95.3" y="162.2">LESD5D5.0CT1G</text>
<text x="45" y="171">GND</text>
<text x="64" y="171">GND</text>
<text x="85.6" y="171">GND GND</text>
<text x="112.3" y="169.8">GND</text>
<text x="205" y="171">GND</text>
<text x="80.9" y="191.4">+3.3V</text>
<text x="91.4" y="190.1">R3</text>
<text x="118" y="188.8">CP2102N-A02-GQFN28</text>
<text x="128.2" y="186.3">U4</text>
<text x="168.5" y="188.8">+3.3V</text>
<text x="256.5" y="191.4">R9</text>
<text x="349.8" y="191.4">R11</text>
<text x="90.2" y="192.6">1000</text>
<text x="171.5" y="196.4">C8</text>
<text x="254.7" y="193.9">10000</text>
<text x="294.9" y="197.7">BASE</text>
<text x="319.1" y="197.7">COLLECTOR</text>
<text x="351.1" y="193.9">0</text>
<text x="157.4" y="201.5">R4</text>
<text x="171.5" y="199">10uF</text>
<text x="322.2" y="200.3">EMITTER</text>
<text x="155.6" y="204.1">10000</text>
<text x="165.6" y="207.9">GND</text>
<text x="171.4" y="215.5">R7</text>
<text x="64.2" y="221.8">22100</text>
<text x="66" y="219.3">R5</text>
<text x="171.4" y="220.6">R8</text>
<text x="172" y="218">0</text>
<text x="255.9" y="221.8">R10</text>
<text x="349.8" y="221.8">R12</text>
<text x="172" y="223.1">0</text>
<text x="254.7" y="224.4">10000</text>
<text x="351.1" y="224.4">0</text>
<text x="78.7" y="228.2">R6</text>
<text x="78.7" y="230.7">47500</text>
<text x="91.4" y="228.2">C9</text>
<text x="91.4" y="230.7">1uF</text>
<text x="296.2" y="228.2">BASE</text>
<text x="320.4" y="228.2">COLLECTOR</text>
<text x="323.5" y="230.7">EMITTER</text>
<text x="80.5" y="238.4">GND</text>
<text x="21.6" y="257.4">H1</text>
<text x="154.2" y="254.9">GND</text>
<text x="21.6" y="259.9">MountingHole</text>
<text x="21.6" y="263.8">H2</text>
<text x="21.6" y="266.3">MountingHole</text>
<text x="21.6" y="270.1">H3</text>
<text x="21.6" y="272.6">MountingHole</text>
<text x="21.6" y="276.5">H4</text>
<text x="21.6" y="279">MountingHole</text>
</g>
<g font-size="1.8" fill="#a90000">
<text x="290.1" y="196.6">1</text>
<text x="333.3" y="196.6">3</text>
<text x="333.3" y="199.1">2</text>
<text x="291.4" y="227.1">1</text>
<text x="334.6" y="227.1">3</text>
<text x="334.6" y="229.6">2</text>
</g>
<g font-size="1.8" fill="#0000c2">
<text x="309.9" y="277.9">ECE445</text>
<text x="321" y="277.9">Team11</text>
</g>
<g font-size="1.4" fill="#a90000">
<text x="315.6" y="35.3">3</text>
<text x="341" y="32.8">2</text>
<text x="41.3" y="39.1">1</text>
<text x="41.3" y="41.7">3</text>
<text x="88.3" y="39.1">3</text>
<text x="113.7" y="41.7">2</text>
<text x="113.7" y="39.1">4</text>
<text x="215.3" y="40.4">4</text>
<text x="315.1" y="40.4">36</text>
<text x="41.3" y="44.2">2</text>
<text x="113.7" y="44.2">1</text>
<text x="240.7" y="42.9">1</text>
<text x="315.1" y="42.9">37</text>
<text x="215.3" y="50.5">3</text>
<text x="240.7" y="48">2</text>
<text x="315.1" y="48">27</text>
<text x="315.1" y="53.1">38</text>
<text x="315.1" y="50.5">39</text>
<text x="340.5" y="48">10</text>
<text x="340.5" y="50.5">11</text>
<text x="340.5" y="53.1">13</text>
<text x="315.1" y="55.6">15</text>
<text x="315.6" y="58.2">4</text>
<text x="340.5" y="55.6">14</text>
<text x="340.5" y="58.2">23</text>
<text x="315.6" y="60.7">5</text>
<text x="315.6" y="63.2">6</text>
<text x="315.6" y="65.8">7</text>
<text x="340.5" y="60.7">28</text>
<text x="340.5" y="63.2">29</text>
<text x="340.5" y="65.8">30</text>
<text x="315.1" y="68.3">12</text>
<text x="315.1" y="70.9">17</text>
<text x="340.5" y="68.3">31</text>
<text x="340.5" y="70.9">32</text>
<text x="315.1" y="73.4">18</text>
<text x="315.1" y="75.9">19</text>
<text x="340.5" y="73.4">33</text>
<text x="340.5" y="75.9">34</text>
<text x="121.3" y="83.6">1</text>
<text x="315.1" y="78.5">20</text>
<text x="315.1" y="81">21</text>
<text x="315.1" y="83.6">22</text>
<text x="340.5" y="83.6">16</text>
<text x="340.5" y="81">26</text>
<text x="340.5" y="78.5">35</text>
<text x="121.3" y="86.1">2</text>
<text x="121.3" y="88.6">3</text>
<text x="315.6" y="86.1">8</text>
<text x="315.6" y="88.6">9</text>
<text x="340.5" y="86.1">24</text>
<text x="340.5" y="88.6">25</text>
<text x="46.7" y="95.8" transform="rotate(-90 46.7 95.8)">A</text>
<text x="121.3" y="91.2">4</text>
<text x="121.3" y="93.7">5</text>
<text x="339.7" y="93.7">41_1</text>
<text x="340.5" y="93.7">402</text>
<text x="341" y="93.7">14</text>
<text x="342" y="93.7">7</text>
<text x="120.8" y="98.8">S1</text>
<text x="120.8" y="101.3">S2</text>
<text x="46.7" y="103.5" transform="rotate(-90 46.7 103.5)">C</text>
<text x="65.8" y="104.8" transform="rotate(-90 65.8 104.8)">2</text>
<text x="87.4" y="104.8" transform="rotate(-90 87.4 104.8)">2</text>
<text x="92.5" y="104.8" transform="rotate(-90 92.5 104.8)">2</text>
<text x="120.8" y="103.9">S3</text>
<text x="120.8" y="106.4">S4</text>
<text x="65.8" y="112.4" transform="rotate(-90 65.8 112.4)">1</text>
<text x="87.4" y="112.4" transform="rotate(-90 87.4 112.4)">1</text>
<text x="92.5" y="112.4" transform="rotate(-90 92.5 112.4)">1</text>
<text x="120.8" y="109">S5</text>
<text x="120.8" y="111.5">S6</text>
<text x="121.3" y="135.6">1</text>
<text x="273.7" y="134.4">1</text>
<text x="273.7" y="136.9">3</text>
<text x="286.4" y="134.4">2</text>
<text x="286.4" y="136.9">4</text>
<text x="318.2" y="134.4">1</text>
<text x="318.2" y="136.9">3</text>
<text x="330.9" y="134.4">2</text>
<text x="330.9" y="136.9">4</text>
<text x="121.3" y="138.2">2</text>
<text x="121.3" y="140.7">3</text>
<text x="121.3" y="143.3">4</text>
<text x="46.7" y="147.9" transform="rotate(-90 46.7 147.9)">A</text>
<text x="121.3" y="145.8">5</text>
<text x="46.7" y="155.6" transform="rotate(-90 46.7 155.6)">C</text>
<text x="120.8" y="150.9">S1</text>
<text x="120.8" y="153.4">S2</text>
<text x="120.8" y="156">S3</text>
<text x="65.8" y="156.8" transform="rotate(-90 65.8 156.8)">2</text>
<text x="87.4" y="156.8" transform="rotate(-90 87.4 156.8)">2</text>
<text x="92.5" y="156.8" transform="rotate(-90 92.5 156.8)">2</text>
<text x="120.8" y="158.5">S4</text>
<text x="120.8" y="161">S5</text>
<text x="65.8" y="164.4" transform="rotate(-90 65.8 164.4)">1</text>
<text x="87.4" y="164.4" transform="rotate(-90 87.4 164.4)">1</text>
<text x="92.5" y="164.4" transform="rotate(-90 92.5 164.4)">1</text>
<text x="120.8" y="163.6">S6</text>
<text x="108.6" y="195.3">9</text>
<text x="148.8" y="197.9">11</text>
<text x="149.2" y="192.8">6</text>
<text x="108.6" y="200.4">7</text>
<text x="148.8" y="200.4">12</text>
<text x="108.6" y="205.5">1</text>
<text x="108.6" y="208">2</text>
<text x="148.8" y="205.5">13</text>
<text x="148.8" y="208">15</text>
<text x="108.6" y="213.1">4</text>
<text x="108.6" y="215.6">5</text>
<text x="148.8" y="210.6">14</text>
<text x="148.8" y="215.6">26</text>
<text x="108.6" y="218.2">8</text>
<text x="148.8" y="220.7">24</text>
<text x="148.8" y="218.2">25</text>
<text x="108.1" y="225.8">18</text>
<text x="108.1" y="223.3">19</text>
<text x="148.8" y="223.3">23</text>
<text x="148.8" y="225.8">27</text>
<text x="108.1" y="230.9">16</text>
<text x="108.1" y="228.3">17</text>
<text x="108.1" y="233.4">22</text>
<text x="148.8" y="228.3">28</text>
<text x="108.1" y="238.5">20</text>
<text x="108.1" y="236">21</text>
<text x="108.1" y="243.6">10</text>
<text x="148.8" y="248.7">29</text>
<text x="149.2" y="246.1">3</text>
</g>
<g font-size="1.4" fill="#006464">
<text x="335" y="33.8">3V3</text>
<text x="92.5" y="40.1">VIN</text>
<text x="106.7" y="40.1">VOUT</text>
<text x="219.5" y="41.4">VSS</text>
<text x="319.8" y="36.3">EN</text>
<text x="319.8" y="41.4">RXD0</text>
<text x="106.7" y="42.6">VOUT</text>
<text x="107.4" y="45.2">GND</text>
<text x="234.6" y="43.9">SDA</text>
<text x="319.8" y="43.9">TXD0</text>
<text x="219.5" y="51.5">VDD</text>
<text x="234.7" y="49">SCL</text>
<text x="319.8" y="49">IO0</text>
<text x="319.8" y="51.5">IO1</text>
<text x="334.3" y="49">IO17</text>
<text x="334.3" y="51.5">IO18</text>
<text x="319.8" y="56.6">IO3</text>
<text x="319.8" y="54.1">IO2</text>
<text x="319.8" y="59.2">IO4</text>
<text x="334.3" y="54.1">IO19</text>
<text x="334.3" y="56.6">IO20</text>
<text x="334.3" y="59.2">IO21</text>
<text x="319.8" y="61.7">IO5</text>
<text x="319.8" y="64.2">IO6</text>
<text x="334.3" y="61.7">IO35</text>
<text x="334.3" y="64.2">IO36</text>
<text x="319.8" y="69.3">IO8</text>
<text x="319.8" y="71.9">IO9</text>
<text x="319.8" y="66.8">IO7</text>
<text x="334.3" y="66.8">IO37</text>
<text x="334.3" y="69.3">IO38</text>
<text x="334.3" y="71.9">IO39</text>
<text x="319.8" y="74.4">IO10</text>
<text x="319.8" y="76.9">IO11</text>
<text x="334.3" y="74.4">IO40</text>
<text x="334.3" y="76.9">IO41</text>
<text x="319.8" y="79.5">IO12</text>
<text x="319.8" y="82">IO13</text>
<text x="334.3" y="82">IO45</text>
<text x="334.3" y="79.5">IO42</text>
<text x="125.5" y="84.6">VUSB</text>
<text x="125.5" y="87.1">D-</text>
<text x="125.5" y="89.6">D+</text>
<text x="319.8" y="84.6">IO14</text>
<text x="319.8" y="87.1">IO15</text>
<text x="319.8" y="89.6">IO16</text>
<text x="334.3" y="84.6">IO46</text>
<text x="334.3" y="87.1">IO47</text>
<text x="334.3" y="89.6">IO48</text>
<text x="125.5" y="92.2">ID</text>
<text x="125.5" y="94.7">GND</text>
<text x="334.7" y="94.7">GND</text>
<text x="125.5" y="99.8">SHIELD</text>
<text x="125.5" y="102.3">SHIELD__1</text>
<text x="125.5" y="104.9">SHIELD__2</text>
<text x="125.5" y="107.4">SHIELD__3</text>
<text x="125.5" y="110">SHIELD__4</text>
<text x="125.5" y="112.5">SHIELD__5</text>
<text x="125.5" y="136.6">VUSB</text>
<text x="276.6" y="135.4">COM</text>
<text x="276.6" y="137.9">NO</text>
<text x="281.2" y="135.4">COM</text>
<text x="282.4" y="137.9">NO</text>
<text x="321.1" y="135.4">COM</text>
<text x="321.1" y="137.9">NO</text>
<text x="325.7" y="135.4">COM</text>
<text x="326.8" y="137.9">NO</text>
<text x="125.5" y="139.2">D-</text>
<text x="125.5" y="141.7">D+</text>
<text x="125.5" y="144.2">ID</text>
<text x="125.5" y="146.8">GND</text>
<text x="125.5" y="151.9">SHIELD</text>
<text x="125.5" y="154.4">SHIELD__1</text>
<text x="125.5" y="156.9">SHIELD__2</text>
<text x="125.5" y="159.5">SHIELD__3</text>
<text x="125.5" y="162">SHIELD__4</text>
<text x="125.5" y="164.6">SHIELD__5</text>
<text x="112.8" y="196.3">~{RST}</text>
<text x="143.1" y="193.8">VDD</text>
<text x="112.8" y="201.4">VREGIN</text>
<text x="139" y="198.9">~{SUSPEND}</text>
<text x="139" y="201.4">SUSPEND</text>
<text x="112.8" y="206.5">DCD</text>
<text x="112.8" y="209">RI/CLK</text>
<text x="141" y="206.5">CHREN</text>
<text x="142" y="209">CHR0</text>
<text x="112.8" y="214.1">D+</text>
<text x="142" y="211.6">CHR1</text>
<text x="112.8" y="216.6">D-</text>
<text x="112.8" y="219.2">VBUS</text>
<text x="143.1" y="219.2">RXD</text>
<text x="143.3" y="221.7">RTS</text>
<text x="143.3" y="216.6">TXD</text>
<text x="112.8" y="226.8">GPIO.1/RXT</text>
<text x="112.8" y="224.3">GPIO.0/TXT</text>
<text x="143.1" y="226.8">DSR</text>
<text x="143.3" y="224.3">CTS</text>
<text x="112.8" y="231.9">GPIO.3/WAKEUP</text>
<text x="112.8" y="229.3">GPIO.2/RS485</text>
<text x="143.2" y="229.3">DTR</text>
<text x="112.8" y="239.5">GPIO.6</text>
<text x="112.8" y="237">GPIO.5</text>
<text x="112.8" y="234.4">GPIO.4</text>
<text x="112.8" y="244.6">NC</text>
<text x="140.4" y="249.7">GND__1</text>
<text x="143" y="247.1">GND</text>
</g>
</svg>
